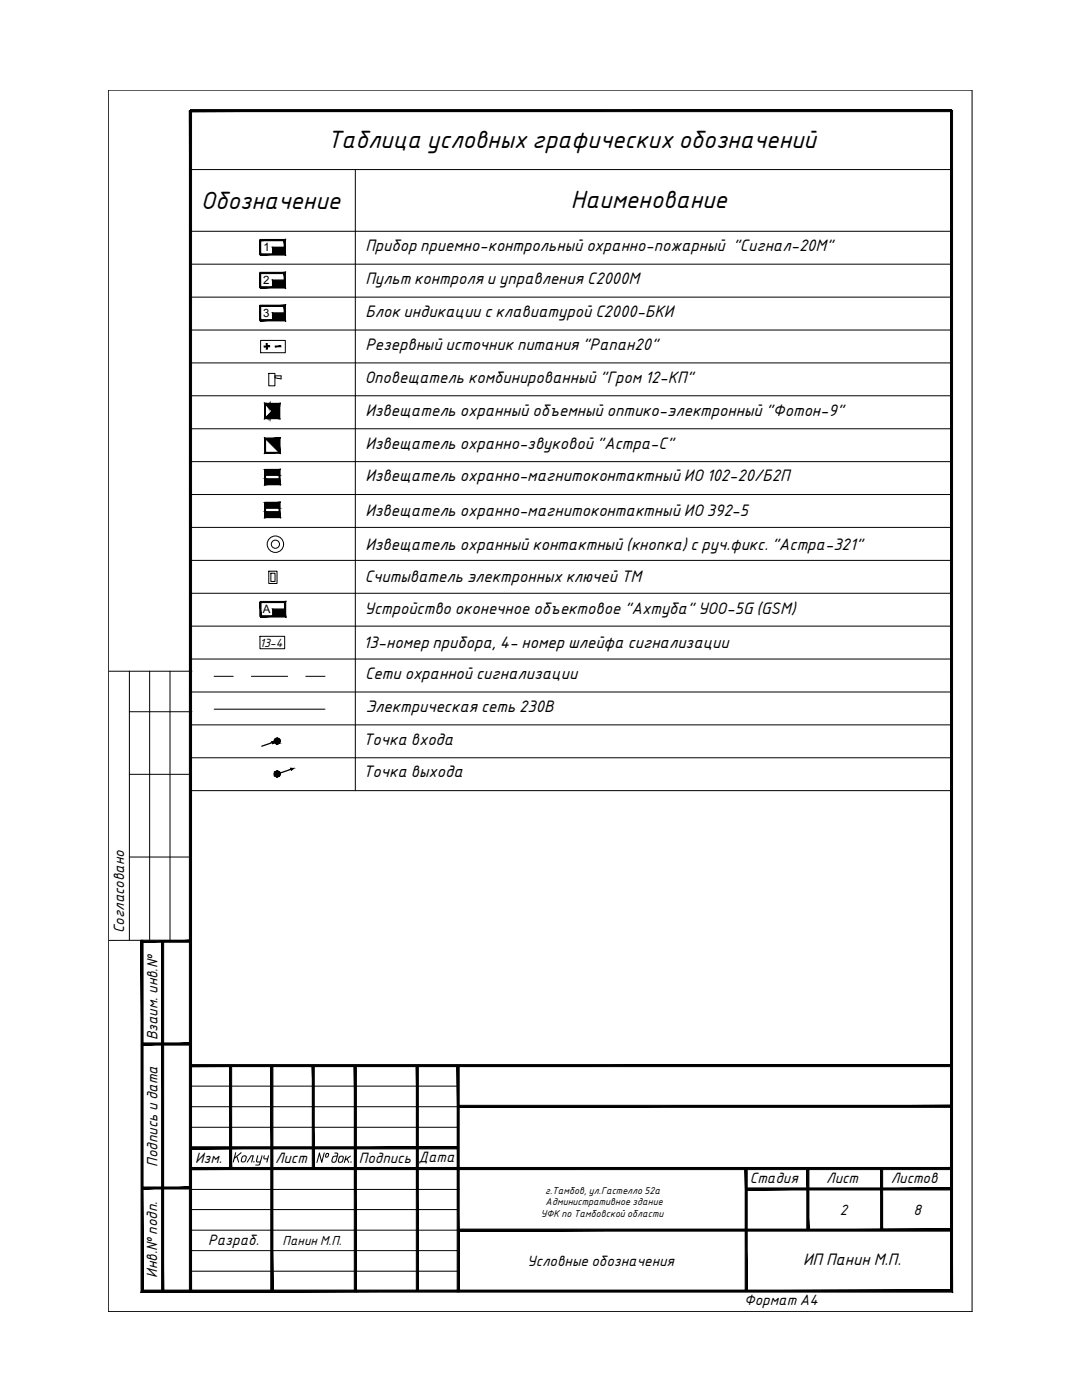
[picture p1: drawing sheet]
<svg xmlns="http://www.w3.org/2000/svg" width="216mm" height="279mm" viewBox="0 0 216 279" stroke-linecap="round" stroke-linejoin="round" font-family="sans-serif">
<!-- layer: DESC -->
<g fill="none" stroke="#000" stroke-width=".2">
<path d="M21.6 18h172.4v243.8h-172.4zM38.1 33.8h151.8v150.3M70.9 33.8v124M38 46.2h151.9M38.1 59.3h151.8M38.1 52.7h151.8M54.4 50.8h.1M54.4 57.4h.1M56.8 49.4h-2.4v1.4M56.8 55.9h-2.4v1.5M38 79h151.9M38.1 65.9h151.8"/>
<path d="M38.1 72.4h151.8M52 67.9h4.9v2.5h-4.9zM53.6 74.5h1.3v2.5h-1.3zM54.9 75h1.2v.6l-1.2-.2zM56.8 62.5h-2.4v1.4M38.1 85.6h151.8M38.1 98.7h151.8M38.1 92.1h151.8M52.9 93.8h2.9v1h-2.9zM52.9 95.6h2.9v1h-2.9zM38.1 111.8h151.8M38.1 118.4h151.8"/>
<path d="M38.1 105.3h151.8M52.9 100.3h2.9v1.1h-2.9zM52.9 102.1h2.9v1.1h-2.9zM53.6 114h1.7v2.5h-1.7zM54.1 114.4h.8v1.6h-.8zM21.8 134h16.5M25.8 134v53.6M29.9 134v53.6M33.9 134v53.6M38.1 125h151.8M38.1 131.5h151.8M38.1 138.1h151.8"/>
<path d="M42.7 135h3.8M50.2 135h7.2M51.9 127h4.9v2.5h-4.9zM54.4 123h.1M56.9 121.6h-2.5v1.4M61 135h3.8M25.8 142h12.5M25.8 154.5h12.2M38.1 144.7h151.8M38.1 151.2h151.8M38.1 157.8h151.8M42.7 141.5h22.1"/>
<path d="M25.8 171h12.2M28.5 187.7h-6.7M38.1 216.8h53.3M38.1 220.9h53.3M38.2 237.4h53.1M38.2 225h53.3M91.4 237.3h.1M38 253.7h53.4M38.1 241.4h53.3M38.1 249.6h53.3M38.1 245.5h53.3"/>
<circle cx="55" cy="108.6" r="1.64"/>
<circle cx="55" cy="108.6" r=".81"/>
</g>
<g fill="#000" stroke="#000" stroke-width=".2">
<path d="M53 87.6h2.7v2.7z"/>
<path d="M38 21.9v.4l151.9-.4zM38 22.3l151.9-.4v.4z"/>
<path d="M189.7 22.1l.4 235.8v-235.8zM189.7 22.1l.4 235.8-.4-.4zM28.1 257.9h162l-.4-.4zM28.5 257.5h161.2l-161.6 .4zM28.1 187.7v70.2l.4-.4zM28.1 187.7h.4v69.8z"/>
<path d="M51.9 47.8v.2l5.1-.2zM51.9 48l5.1-.2-.3 .2zM57 47.8l-.3 .2 .3 2.9zM56.7 48l.3 2.9-.3-.2zM51.9 50.9h5.1l-.3-.2zM51.9 50.7h4.8l-4.8 .2z"/>
<path d="M51.9 54.3v.3l5.1-.3zM51.9 54.6l5.1-.3-.3 .3zM56.7 54.6l.3 2.9v-3.2zM56.7 54.6l.3 2.9-.3-.3zM51.9 57.5h5.1l-.3-.3zM51.9 57.2h4.8l-4.8 .3z"/>
<path d="M51.8 47.9l.2 2.9v-2.9zM51.8 47.9l.2 2.9h-.2z"/>
<path d="M51.8 54.5l.2 2.9v-2.9zM51.8 54.5l.2 2.9h-.2z"/>
<path d="M54.4 49.4l2.4 1.4v-1.4zM54.4 49.4l2.4 1.4h-2.4z"/>
<path d="M54.4 55.9l2.4 1.5v-1.5zM54.4 55.9l2.4 1.5h-2.4z"/>
<path d="M51.9 60.9v.3l5.1-.3zM51.9 61.2l5.1-.3-.3 .3zM57 60.9l-.3 .3 .3 2.8zM56.7 61.2l.3 2.8-.3-.2zM51.9 64h5.1l-.3-.2zM51.9 63.8h4.8l-4.8 .2z"/>
<path d="M51.8 61l.2 2.9v-2.9zM51.8 61l.2 2.9h-.2z"/>
<path d="M52.7 69.1v.1l1.1-.1zM52.7 69.2l1.1-.1v.1z"/>
<path d="M53.1 68.6l.2 1.1v-1.1zM53.1 68.6l.2 1.1h-.2z"/>
<path d="M54.9 69.1v.1l1.1-.1zM54.9 69.2l1.1-.1v.1z"/>
<path d="M54.4 62.5l2.4 1.4v-1.4zM54.4 62.5l2.4 1.4h-2.4z"/>
<path d="M52.8 87.4l.2 .2 2.9-.2zM53 87.6l2.9-.2-.2 .2zM55.9 87.4l-.2 .2 .2 2.9zM55.7 87.6l.2 2.9-.2-.2zM52.8 90.5h3.1l-.2-.2zM52.8 90.5l.2-.2h2.7zM52.8 87.4v3.1l.2-.2zM52.8 87.4l.2 .2v2.7z"/>
<path d="M52.9 93.7v.2l3-.2zM52.9 93.9l3-.2-.2 .2zM55.9 93.7l-.2 .2 .2 2.8zM55.7 93.9l.2 2.8-.2-.1zM52.8 96.7h3.1l-.2-.1zM52.8 96.7l.2-.1h2.7zM52.8 93.8v2.9l.2-.1zM52.8 93.8h.2v2.8z"/>
<path d="M53.2 80.6h.3l-.3 .3zM53.5 80.6l-.3 .3h.3z"/>
<path d="M53.4 80.7h.2l-.2 .3zM53.6 80.7l-.2 .3h.2z"/>
<path d="M53.5 83.2v.2h-.2zM53.3 83.2v.2l.2-.2z"/>
<path d="M53.6 80.7h.2l-.2 .5zM53.8 80.7l-.2 .5h.2z"/>
<path d="M53.6 83v.4h-.2zM53.4 83v.4l.2-.4z"/>
<path d="M53.8 80.6h.2l-.2 .8zM54 80.6l-.2 .8h.2z"/>
<path d="M53.8 82.8v.6h-.2zM53.6 82.8v.6l.2-.6z"/>
<path d="M54 80.6h.2l-.2 1zM54.2 80.6l-.2 1h.2z"/>
<path d="M54 82.6v.8h-.2zM53.8 82.6v.8l.2-.8z"/>
<path d="M54.2 80.7h.1l-.1 1.1zM54.3 80.7l-.1 1.1h.1z"/>
<path d="M54.2 82.5v.9h-.2zM54 82.5v.9l.2-.9z"/>
<path d="M54.3 80.6h.2l-.2 2.8zM54.5 80.6l-.2 2.8h.2z"/>
<path d="M54.3 82.3v1.1h-.1zM54.2 82.3v1.1l.1-1.1z"/>
<path d="M54.3 82l.2 .1-1.5 1.3zM53 83.4l.1 .1 1.4-1.4z"/>
<path d="M53.1 80.6l1.4 1.3-.2 .2zM53 80.7l1.3 1.4-1.2-1.5z"/>
<path d="M54.5 80.6h.2l-.2 2.8zM54.7 80.6l-.2 2.8h.2z"/>
<path d="M54.7 80.6h.2l-.2 2.8zM54.9 80.6l-.2 2.8h.2z"/>
<path d="M54.9 80.6h.2l-.2 2.8zM55.1 80.6l-.2 2.8h.2z"/>
<path d="M55 80.6h.3l-.2 2.8zM55.3 80.6l-.2 2.8h.2z"/>
<path d="M55.3 80.6h.1l-.1 2.8zM55.4 80.6l-.1 2.8h.1z"/>
<path d="M55.4 80.6h.2l-.2 2.8zM55.6 80.6l-.2 2.8h.2z"/>
<path d="M52.9 93.8l2.9 1v-1zM52.9 93.8l2.9 1h-2.9z"/>
<path d="M52.9 95.6l2.9 1v-1zM52.9 95.6l2.9 1h-2.9z"/>
<path d="M55.8 80.5v3.1l-.2-.2zM55.8 80.5l-.2 .2v2.7zM52.8 80.5h3l-.2 .2zM52.8 80.5l.2 .2h2.6zM52.8 80.5l.2 .2-.2 2.9zM53 80.7l-.2 2.9 .2-.2zM52.8 83.6l.2-.2 2.8 .2zM53 83.4l2.8 .2-.2-.2z"/>
<path d="M52.9 100.2v.2l3-.2zM52.9 100.4l3-.2-.2 .2zM55.9 100.2l-.2 .2 .2 2.9zM55.7 100.4l.2 2.9-.2-.2zM52.8 103.3h3.1l-.2-.2zM52.8 103.3l.2-.2h2.7zM52.8 100.3v3l.2-.2zM52.8 100.3h.2v2.8z"/>
<path d="M52.9 100.3l2.9 1.1v-1.1zM52.9 100.3l2.9 1.1h-2.9z"/>
<path d="M52.9 102.1l2.9 1.1v-1.1zM52.9 102.1l2.9 1.1h-2.9z"/>
<path d="M52 120v.3l5-.3zM52 120.3l5-.3-.2 .3zM56.8 120.3l.2 2.8v-3.1zM56.8 120.3l.2 2.8-.2-.2zM52 123.1h5l-.2-.2zM52 122.9h4.8l-4.8 .2z"/>
<path d="M51.9 120.1l.2 2.9v-2.9zM51.9 120.1l.2 2.9h-.2z"/>
<path d="M54.4 121.6l2.5 1.4v-1.4zM54.4 121.6l2.5 1.4h-2.5z"/>
<path d="M28.2 187.6v.4l10-.4zM28.2 188l10-.4v.4z"/>
<path d="M28.3 208.1v.5l9.9-.5zM28.3 208.6l9.9-.5v.5z"/>
<path d="M38.1 212.5v.4l151.8-.4zM38.1 212.9l151.8-.4v.4z"/>
<path d="M54 212.7l.5 45.1v-45.1zM54 212.7l.5 45.1h-.5z"/>
<path d="M70.7 212.7l.4 45.1v-45.1zM70.7 212.7l.4 45.1h-.4z"/>
<path d="M83.1 212.8l.4 44.9v-44.9zM83.1 212.8l.4 44.9h-.4z"/>
<path d="M91.2 212.7l.4 45.1v-45.1zM91.2 212.7l.4 45.1h-.4z"/>
<path d="M28.3 236.9v.4l9.9-.4zM28.3 237.3l9.9-.4v.4z"/>
<path d="M38.1 228.9v.4l53.3-.4zM38.1 229.3l53.3-.4v.4z"/>
<path d="M38.4 233v.4l151.5-.4zM38.4 233.4l151.5-.4v.4z"/>
<path d="M45.8 212.7v20.3h.4zM45.8 212.7h.4v20.3z"/>
<path d="M62.3 212.7v20.5h.4zM62.3 212.7h.4v20.5z"/>
<path d="M91.4 220.6v.4l98.5-.4zM91.4 221l98.5-.4v.4z"/>
<path d="M148.9 237.1v.4l41-.4zM148.9 237.5l41-.4v.4z"/>
<path d="M148.7 233.2l.4 24.5v-24.5zM148.7 233.2l.4 24.5h-.4z"/>
<path d="M161 233.2l.4 12.3v-12.3zM161 233.2l.4 12.3h-.4z"/>
<path d="M175.7 233.2l.4 12.3v-12.3zM175.7 233.2l.4 12.3h-.4z"/>
<path d="M32.3 187.7v69.9h.4zM32.3 187.7h.4v69.9z"/>
<path d="M37.8 22.1v235.6h.4zM37.8 22.1h.4v235.6z"/>
<path d="M91.4 245.3v.4l98.5-.4zM91.4 245.7l98.5-.4v.4z"/>
</g>
<!-- layer: BLK_12_THHN -->
<g fill="none" stroke="#000" stroke-width=".25">
<path d="M54.3 148l.5 .1-.4 .3zM54.8 148.1l-2.6 .8M58.2 153.7l-.2-.4 .5 .1-2.5 .9"/>
<circle cx="55.3" cy="154.5" r=".56"/>
<circle cx="55.3" cy="147.9" r=".56"/>
</g>
<!-- layer: DESC -->
<g fill="#000">
<path d="M52.6 230.6h.2v.6h.5l.2-.6h.2l-.4 1.4-.2-.1 .2-.5h-.5l-.3-.3zM69 230.7h.1l-.1 .6 .8-.7 .2 .1-.6 .6 .2 .8-.4-.7-.3 .2-.1 .4h-.2z"/>
<circle cx="70.1" cy="231.9" r=".14"/>
</g>
<!-- layer: BLK_12_THHN -->
<g fill="#000" stroke="#000" stroke-width=".2">
<path d="M54.3 148l.5 .1zM54.3 148.1l.1 .1 .4-.1z"/>
<path d="M54.4 148.2l.4-.1zM54.4 148.2v.2l.2-.2z"/>
<path d="M55.3 147.3l.2 .1zM55.2 147.4h.3z"/>
<path d="M55.3 153.9h.2zM55.2 153.9h.3z"/>
<path d="M55.2 147.4h.4zM55 147.4h.6z"/>
<path d="M55.2 148.4h.3zM55.2 148.4l.2 .1z"/>
<path d="M55.2 153.9l.4 .1zM55 154h.6z"/>
<path d="M55.2 155h.3zM55.2 155h.2z"/>
<path d="M55 147.4h.6zM55 147.4h.6z"/>
<path d="M55 148.4h.6zM55 148.4h.5z"/>
<path d="M55 154h.6zM55 154h.6z"/>
<path d="M55 155h.6zM55 155h.5z"/>
<path d="M55 147.4l.7 .1zM54.9 147.5h.8z"/>
<path d="M55 148.4h.6zM55 148.4h.6z"/>
<path d="M55 154l.7 .1zM55 154l.7 .1h-.8z"/>
<path d="M55 154.9h.6zM55 154.9l.6 .1z"/>
<path d="M54.9 147.5l.9 .1zM54.9 147.5l.9 .1h-1z"/>
<path d="M54.9 148.3h.8zM54.9 148.3l.7 .1z"/>
<path d="M54.9 154.1l.9 .1zM54.9 154.1l.9 .1h-1z"/>
<path d="M54.9 154.8h.8zM54.9 154.8l.7 .1z"/>
<path d="M54.8 147.6l1 .1v-.1zM54.8 147.6l1 .1h-1z"/>
<path d="M54.8 148.2h1zM54.8 148.2l.9 .1z"/>
<path d="M54.8 154.2l1 .1zM54.8 154.2l1 .1z"/>
<path d="M54.8 154.8h1zM54.8 154.8h.9z"/>
<path d="M54.8 147.7l1.1 .1-.1-.1zM54.8 147.7l1.1 .1h-1.1z"/>
<path d="M54.8 148.1l1 .1v-.1zM54.8 148.1l1 .1h-1z"/>
<path d="M54.8 154.3l1.1 .1-.1-.1zM54.8 154.3l1.1 .1h-1.1z"/>
<path d="M54.8 154.7l1 .1v-.1zM54.8 154.7l1 .1h-1z"/>
<path d="M54.8 147.8l1.1 .1v-.1zM54.8 147.8l1.1 .1h-1.2z"/>
<path d="M54.7 147.9l1.2 .1zM54.7 147.9l1.2 .1z"/>
<path d="M54.8 148l1 .1 .1-.1zM54.8 148l1 .1h-1z"/>
<path d="M54.8 154.4l1.1 .1v-.1zM54.8 154.4l1.1 .1h-1.2z"/>
<path d="M54.7 154.5l1.2 .1v-.1zM54.7 154.5l1.2 .1h-1.1z"/>
<path d="M54.8 154.6h1.1zM54.8 154.6l1 .1z"/>
<path d="M58 153.3l.5 .1zM58.1 153.4v.1l.4-.1z"/>
<path d="M58.1 153.5l.4-.1zM58.1 153.5l.1 .2 .1-.2z"/>
</g>
<g font-size="4.8">
<text x="65.2" y="29.5">Таблица условных графических обозначений</text>
<text x="40.1" y="41.8">Обозначение</text>
<text x="113.9" y="41.5">Наименование</text>
</g>
<g font-size="3.2">
<text x="72.9" y="50.1">Прибор приемно-контрольный охранно-пожарный &quot;Сигнал-20М&quot;</text>
<text x="72.9" y="56.7">Пульт контроля и управления С2000М</text>
<text x="72.9" y="63.3">Блок индикации с клавиатурой С2000-БКИ</text>
<text x="72.9" y="69.8">Резервный источник питания &quot;Рапан20&quot;</text>
<text x="72.8" y="76.4">Оповещатель комбинированный &quot;Гром 12-КП&quot;</text>
<text x="72.9" y="82.9">Извещатель охранный объемный оптико-электронный &quot;Фотон-9&quot;</text>
<text x="72.9" y="89.5">Извещатель охранно-звуковой &quot;Астра-С&quot;</text>
<text x="72.9" y="96.1">Извещатель охранно-магнитоконтактный ИО 102-20/Б2П</text>
<text x="72.9" y="103">Извещатель охранно-магнитоконтактный ИО 392-5</text>
<text x="72.9" y="109.8">Извещатель охранный контактный (кнопка) с руч.фикс. &quot;Астра-321&quot;</text>
<text x="72.8" y="116.1">Считыватель электронных ключей ТМ</text>
<text x="72.7" y="122.6">Устройство оконечное объектовое &quot;Ахтуба&quot; УОО-5G (GSM)</text>
<text x="72.6" y="129.3">13-номер прибора, 4- номер шлейфа сигнализации</text>
<text x="72.9" y="135.4">Сети охранной сигнализации</text>
<text x="73" y="142">Электрическая сеть 230В</text>
<text x="72.4" y="148.6">Точка входа</text>
<text x="72.4" y="155.1">Точка выхода</text>
<text x="160.3" y="252.4">ИП Панин М.П.</text>
</g>
<g font-size="2.9">
<text x="24.8" y="186.3" transform="rotate(-90 24.8 186.3)">Cогласовано</text>
<text x="31.4" y="207.7" transform="rotate(-90 31.4 207.7)">Взаим. инв.№</text>
<text x="31.4" y="232.9" transform="rotate(-90 31.4 232.9)">Подпись и дата</text>
<text x="38.9" y="232.1">Изм.</text>
<text x="46.2" y="232">Кол.уч</text>
<text x="54.9" y="232.1">Лист</text>
<text x="62.9" y="232.1">№ док.</text>
<text x="71.6" y="232.1">Подпись</text>
<text x="83.5" y="231.9">Дата</text>
<text x="149.6" y="236.2">Стадия</text>
<text x="164.9" y="236.2">Лист</text>
<text x="177.7" y="236.2">Листов</text>
<text x="167.6" y="242.4">2</text>
<text x="182.3" y="242.4">8</text>
<text x="41.6" y="248.5">Разраб.</text>
<text x="31.4" y="255" transform="rotate(-90 31.4 255)">Инв.№ подп.</text>
<text x="105.2" y="252.6">Условные обозначения</text>
<text x="148.5" y="260.4">Формат А4</text>
</g>
<text font-size="2.5" x="56.4" y="248.6">Панин М.П.</text>
<g font-size="2.3">
<text x="52.6" y="50.2">1</text>
<text x="52.5" y="56.7">2</text>
<text x="52.5" y="63.3">3</text>
<text x="52.4" y="122.4">А</text>
<text x="51.8" y="129">13-4</text>
</g>
<g font-size="1.9">
<text x="108.8" y="238.3">г.Тамбов, ул.Гастелло 52а</text>
<text x="107.9" y="242.9">УФК по Тамбовской области</text>
<text x="108.9" y="240.6">Административное здание</text>
</g>
</svg>
